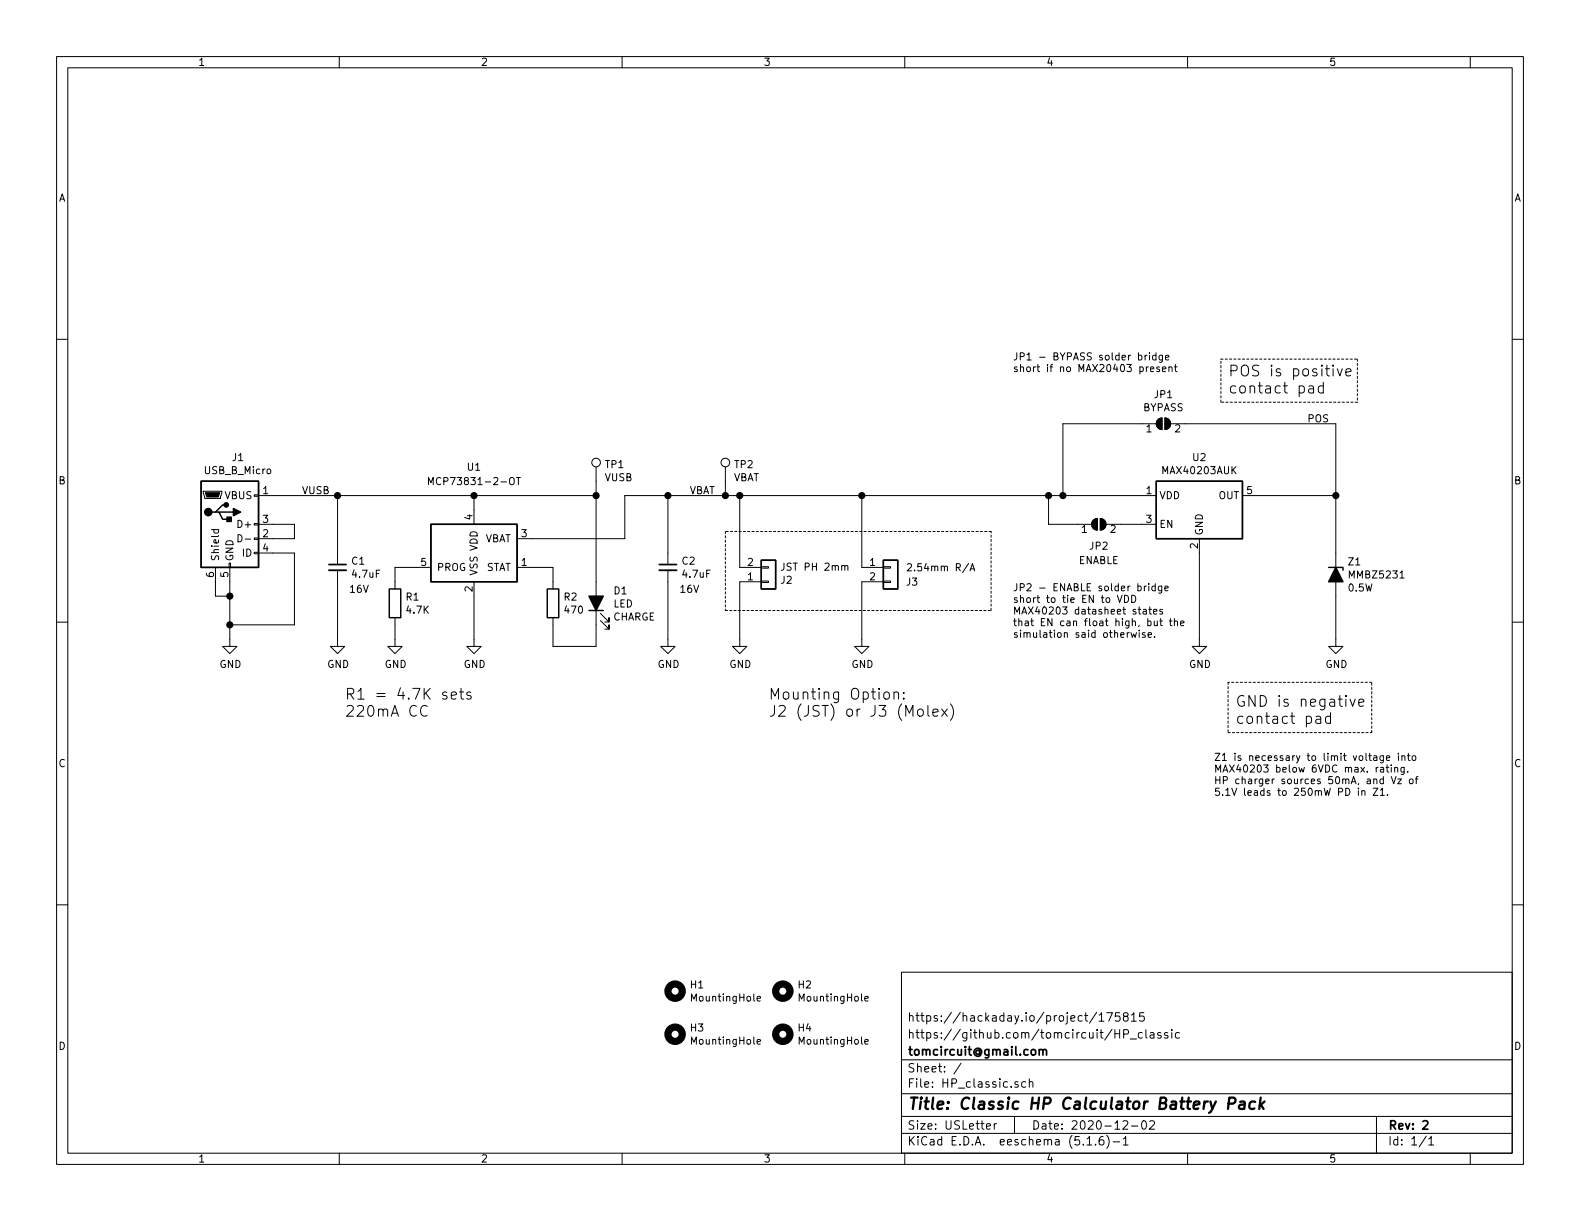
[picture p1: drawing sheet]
<svg xmlns="http://www.w3.org/2000/svg" width="279mm" height="216mm" viewBox="0 0 279 216" stroke-linecap="round" stroke-linejoin="round" font-family="sans-serif">
<g fill="none" stroke="#000" stroke-width=".18">
<path d="M10 10h259.4v195.9h-259.4zM12 12h255.4v191.9h-255.4zM60 10v2M110 10v2M160 10v2M210 10v2M260 10v2M10 60h2M267.4 60h2M202.5 62.8v.9M202.8 62.8l-.2 .1-.1 .1M203.1 64.9l-.4 .2"/>
<path d="M203.3 62.4v.1M203.3 62.8v.9M203.5 65.3l.5-.1v-.3h-.4l-.1 .1v.7h.5M204.4 62.9l-.4-.1-.2 .2 .1 .6h.5M204.4 62.4v1.3M204.5 74.9h-16.5v12.7M204.7 74.3l.4-.3 .4-.1v2a1.03 1.03 0 0 1-.9-.5 1.03 1.03 0 0 1 .1-1.1zM205 64.9h-.3l-.2 .1 .1 .2 .4 .2v.3h-.5M205.6 62.8l-.1 1.2-.2 .1-.3-.1M205.6 62.9l-.4-.1-.2 .2 .1 .6h.5M205.6 65.3l.6-.1-.1-.3h-.4l-.1 .1v.7h.5M206 73.9a1.02 1.02 0 0 1 1 1 1.02 1.02 0 0 1-1 1z"/>
<path d="M206.1 63.2l.6-.1v-.2l-.4-.1-.2 .2 .1 .6h.5M206.7 65l.2-.1h.3l.1 .8M206.7 64.9v.8M207 74.9h29.2v39.4h1.3l-1.3 1.3-1.3-1.3h1.3M207.7 64.9h.5M207.8 64.4v1.1l.4 .2M231.5 68.3l.1-.1 .6 .1 .1 1.2M232.3 68.7l-.7 .1a.39 .39 0 0 0-.2 .3 .39 .39 0 0 0 .2 .4l.7-.1M234 68.3l-.5-.1-.4 .4 .1 .7 .3 .2 .5-.1M234 67.6v1.9M236.5 65.2l.4 1.3 .5-1.3M238 65.8l.9-.1-.1-.4-.5-.1-.3 .3 .1 .9 .2 .1 .5-.1"/>
<path d="M35.9 86.9h3.3v.2l-.2 1h-2.8zM37.4 93.6h1.3M37.9 93.6l-.1 .4 .2 .3 .6-.1v-.6M40.5 99.6h.3v.7h-.3zM42.1 94.5a.64 .64 0 0 1 .7 .7 .64 .64 0 0 1-.7 .6zM43.4 95.3h.9M45 97.7h.7v.2h-.7zM45 95.1h.7v.3h-.7zM45 92.6h.7v.2h-.7zM45 87.5h.7v.3h-.7zM45.7 87.6h59.7M45.7 92.7h6.4v2.6h-6.4"/>
<path d="M45.7 97.8h6.4v12.7h-11.5M59.7 87.6v12.2M75.8 85.7v-1.3l.4 .9 .4-.9v1.3M83.8 87.6v5.1M91.3 84.4h.7M91.7 84.4v1.3M105.4 82.6v31.7h-7.6v-5.1M118.1 87.6v12.2M128.3 82.6v5M130.8 87.6v12.7h3.8M152.4 87.6v12.7h3.8M160.5 99.8l.4-.1 .2 .1 .1 .2-.1 .2-.7 .7h.8"/>
<path d="M185.4 87.6v5.1h7.6M193.4 91.9l.7-.2v2a1.02 1.02 0 0 1-1-.6 1.02 1.02 0 0 1 .3-1.2zM194.6 91.7a1.02 1.02 0 0 1 1 1 1.02 1.02 0 0 1-1 1zM195.6 92.7h8.9M204.5 87.6h-94v7.7h-19.1M212.1 95.3v19h1.3l-1.3 1.3-1.3-1.3h1.3M219.7 87.6h16.5M10 110h2M38.1 100.3v5.1h2.5M40.6 100.3v14h1.3l-1.3 1.3-1.2-1.3h1.2M59.7 100.8v13.5h1.3l-1.3 1.3-1.3-1.3h1.3M69.8 109.2v5.1h1.3l-1.3 1.3-1.2-1.3h1.2"/>
<path d="M76.2 100.3h-6.4v3.8M83.8 102.9v11.4h1.3l-1.3 1.3-1.3-1.3h1.3M91.4 100.3h6.4v3.8M106.2 109.7l1.5 1.6v-.8v.8h-.8M106.2 108.5l1.5 1.5v-.8v.8h-.8M118.1 100.8v13.5h1.3l-1.3 1.3-1.3-1.3h1.3M134.6 100.2h1.3v.3h-1.3zM134.6 102.7h1.3v.3h-1.3zM134.6 102.9h-3.8v11.4h1.3l-1.3 1.3-1.3-1.3h1.3M149.4 100.2l.2-.2 .3 .1v.7M156.2 102.7h1.3v.3h-1.3zM156.2 100.2h1.3v.3h-1.3z"/>
<path d="M156.2 102.9h-3.8v11.4h1.3l-1.3 1.3-1.3-1.3h1.3M171.5 100.9l.5-1.2 .4 1.2M171.7 100.6h.6M197.6 105.3l.4 1.2 .4-1.2M198.9 105.3a.64 .64 0 0 1 .7 .6 .64 .64 0 0 1-.7 .6zM200 111.9l.2 .8 .3-.6 .2 .6 .3-.8M200.1 105.3a.64 .64 0 0 1 .7 .6 .64 .64 0 0 1-.7 .6zM201.4 111.9v.8M202.2 107.8h.5v.8M202.4 103.6v.9M202.5 111.9h-.3l-.2 .1 .1 .2 .4 .1v.3h-.5M202.7 103.6l-.3 .3"/>
<path d="M202.7 108.1h-.4l-.2 .2 .2 .3 .4-.1M203 109.9l.3-.1 .3 .2-.1 .6h-.5M203 109.4v1.2M203 112.3l.6-.1v-.3h-.4l-.2 .1 .1 .6h.5M203.1 103.2v.1M203.1 103.6v.9M203.1 107.7h.5M203.3 107.3v1.1l.3 .2M204 108.2l.6-.1-.1-.3-.3-.1-.2 .2v.6h.5M204.1 109.8l.1 .8h.3l.1-.1M204.2 112.6v.1M204.3 103.7l-.4-.1-.2 .3 .1 .5h.5"/>
<path d="M204.3 103.2v1.3M204.6 109.8v.8M205.1 109.8h.5M205.3 109.4v1.1l.3 .1M205.4 103.6v1.2l-.2 .1-.3-.1M205.4 103.7l-.3-.1-.3 .3 .2 .5h.4M205.6 107.8l-.3-.1-.2 .2v.2l.5 .1v.3h-.5M206 104l.6-.1-.1-.2-.3-.1-.2 .2v.6h.5M206.8 109.8h.5M207 109.4v1.1l.3 .1M207.7 109.9l.1-.1 .4 .1v.7M207.7 109.4v1.2"/>
<path d="M208.8 110.2l.6-.1-.1-.2-.4-.1-.1 .2v.6h.5M247.6 102.2h.7M267.4 110h2M75.5 124.9a.77 .77 0 0 0-.9 0 .77 .77 0 0 0-.2 .9 .71 .71 0 0 0 .3 .7 .71 .71 0 0 0 .8 0M79.8 123l.9-.2-.1-.3-.5-.1-.3 .2 .1 .9 .2 .1 .5-.1M81.3 122.4h.7M81.5 121.7v1.6l.1 .2 .4 .1M83.3 122.5a.45 .45 0 0 0-.8 .1l.1 .3 .7 .2v.2v.2l-.2 .1-.6-.1M156.4 122.5a.52 .52 0 0 1 .9 .2v.6a.51 .51 0 0 1-.5 .3 .51 .51 0 0 1-.5-.3zM158.1 122.5a.47 .47 0 0 1 .8 .1v1M158.1 122.4v1.2M159.8 123.4v.2l-.1-.1 .1-.1v.2"/>
<path d="M159.8 122.5v.1l-.1-.1h.1v.1M162.4 125.6a.53 .53 0 0 1 .9 .1l-.1 .8a.53 .53 0 0 1-.9-.2zM164.1 124.7v1.7l.2 .2M165 126l.9-.2-.1-.3-.5-.1-.3 .3 .1 .8 .2 .1 .5-.1M166.5 125.4l1 1.2M167.5 125.4l-1 1.2M168.1 124.5a2.24 2.24 0 0 1 0 2.9M232.7 126.7l.2-.1 .6 .1 .1 1.2M233.6 127.1l-.7 .1a.39 .39 0 0 0-.2 .3 .39 .39 0 0 0 .2 .4l.7-.1M235.3 126.7l-.6-.1-.3 .4 .1 .7 .2 .2 .6-.1M235.3 126v1.9M238.7 123.6l.5 1.3 .4-1.3"/>
<path d="M240.2 139.8v.8M240.3 124.3l.9-.2-.1-.4-.6-.1-.2 .3 .1 .9 .1 .1 .6-.1M240.8 139.9l.2-.1 .3 .1 .1 .7M240.8 139.8v.8M242.8 139.4h.9l-.9 1.2h.9M242.9 133.7h.5l.1 .8M243.5 133.9l-.4 .1-.2 .2v.2h.6M244.1 139.7l.3-.3v1.2M244.1 135.7h.5l.1 .8M244.6 133.6v1.2l-.2 .1-.3-.1M244.6 133.7l-.3-.1-.3 .3 .1 .5h.5M244.6 137.8l-.3-.1-.3 .3 .1 .5h.5"/>
<path d="M244.6 137.3v1.3M244.7 136h-.4l-.2 .2v.3h.6M245.1 135.7h.5M245.2 134l.6-.1-.1-.2-.3-.1-.2 .2v.6h.5M245.3 135.3v1l.3 .2M246 135.3v.1M246 137.3l.5 1.3 .4-1.3M246 135.7v.8M246.6 135.8l.2-.1h.3l.1 .8M246.6 135.7v.8M247.2 137.7h.6l-.6 .9h.6M247.3 133.2v.1"/>
<path d="M247.3 133.6v.9M247.9 133.8l.2-.2 .3 .1v.8M247.9 133.6v.9M248.3 135.7v1.1l-.2 .2-.3-.1M248.3 135.7h-.3l-.3 .2 .1 .6h.5M248.9 133.6h.5M248.9 136.4v.1M249 133.2v1.1l.4 .2M249.3 137.9l.2-.2 .3 .2 .1 .5-.1 .1-.3 .1-.2-.1zM249.8 133.8l.2-.2 .3 .1 .1 .2-.1 .5-.3 .1-.2-.2zM250.3 137.7h.4M250.7 137.3l-.3 .2v1.1"/>
<path d="M10 160h2M244.1 140.6h.7M245.4 140.5v.1M267.4 160h2M133.9 176.6l.6-.1-.1-.3h-.3l-.2 .2 .1 .6h.4M152.9 176.6l.6-.1v-.3h-.4l-.2 .2 .1 .6h.5M159.4 171.9h108v32h-108zM193.9 179l-1.2 1.9M194.4 179.5l.4-.4v1.5M195.7 179.1h1l-.6 1.5M198 179.1h-.7l-.1 .7 .2-.1h.5l.2 .2-.1 .5-.2 .2-.6-.2M198.9 179.7l-.2-.1v-.4a.48 .48 0 0 1 .7 0v.5l-.7 .2v.4l.2 .3h.3l.3-.3-.1-.4-.2-.2"/>
<path d="M200.1 179.5l.4-.4v1.5M202.3 179.1h-.7l-.1 .7 .2-.1h.5l.2 .2-.1 .5-.2 .2-.6-.2M133.9 184.2l.6-.1-.1-.3h-.3l-.2 .2 .1 .6h.4M152.9 184.2l.6-.1v-.3h-.4l-.2 .2 .1 .6h.5M159.4 197.4h108M159.4 193.4h108M159.4 187.4h108M170 188l-1.3 1.9M174.4 199.2l.8-.2-.1-.2-.4-.1-.3 .2 .1 .7h.6M175.8 198.7v1M176.2 198.7l-.3 .1-.1 .2M179.4 197.4v3"/>
<path d="M180 191.3h-.3l-.2 .2v.2l.5 .1v.4h-.5M181.4 191.3h-.5l-.2 .2v.6l.2 .2 .5-.1M182 191.4l.2-.1h.4l.1 1M182 190.8v1.5M194.4 180.6h.8M197.2 182.8h.8M198 182.1v1.5M198.6 198.3l.2-.1h.4l.2 .4-.9 1.1h.9M198.7 182.9l.7-.1 .2-.2-.2-.5h-.7v1.5M199.8 183.7h1.2M200.1 199.1h1.1M200.1 180.6h.8"/>
<path d="M202 198.3l.4-.1a.94 .94 0 0 1 0 1.5 .82 .82 0 0 1-.4-1.4zM202 182.7l-.4-.1-.3 .3v.5l.3 .2 .4-.1M202.6 182.1v1.3l.2 .2M203.3 198.3l.2-.1h.4l.2 .1 .1 .3-1 1.1h1M203.4 182.7h.6l.1 .9M204.1 182.9l-.5 .1a.29 .29 0 0 0-.3 .3 .29 .29 0 0 0 .3 .3l.5-.1M205.3 182.7a.37 .37 0 0 0-.6 .1l.1 .2 .5 .1 .1 .2-.3 .3-.4-.1M206.5 182.7a.37 .37 0 0 0-.6 .1l.1 .2 .5 .1 .1 .2-.3 .3-.4-.1M207.2 182.1v.1M207.2 182.6v1M208.6 182.7l-.5-.1-.3 .3 .1 .5 .2 .2 .5-.1M243.4 197.4v6.5"/>
<path d="M60 203.9v2M110 203.9v2M159.4 200.4h108M160 203.9v2M192.2 201.4l.5-.4v1.5M192.2 202.5h.9M193.7 202.3v.2M195.1 201a.59 .59 0 0 0-.7 .6v.7l.2 .2 .5-.2 .1-.5-.1-.2-.5-.1-.2 .3M195.7 200.8a1.71 1.71 0 0 1 0 2.2M196.8 201.9h1.2M198.7 201.4l.4-.4v1.5M198.7 202.5h.8"/>
<path d="M210 203.9v2M252.2 200.9l-1.2 1.9M252.7 201.4l.4-.4v1.5M252.7 202.5h.8M260 203.9v2"/>
<circle cx="105.4" cy="81.8" r=".76"/>
<circle cx="128.3" cy="81.8" r=".76"/>
</g>
<path d="M58.2 99.8h3M116.6 99.8h3M183.8 185.7v-.1a.37 .37 0 0 1 .6 .2v.8M183.8 185.6v1M184.4 185.8l.2-.2h.4l.1 1M251.6 198.3l.3-.1h.3l.3 .4-.9 1.1h.9" fill="none" stroke="#000" stroke-width=".3"/>
<path d="M217.2 195.1h.8a.57 .57 0 0 0 .5-.4 .57 .57 0 0 0-.3-.6h-.8l-.3 2M219.3 194.8h.8l-.1 1.3M220.1 195.2l-.7 .1a.4 .4 0 0 0-.3 .4 .4 .4 0 0 0 .2 .4l.7-.1M222 194.8a.68 .68 0 0 0-1 .3l-.1 .6 .2 .3 .1 .1 .6-.1M222.9 194.1l-.2 2M223 195.3l.4 .8M223.6 194.8l-.8 .7" fill="none" stroke="#000" stroke-width=".41"/>
<g fill="none" stroke="#000" stroke-width="1.3">
<circle cx="119.4" cy="175.3" r="1.27"/>
<circle cx="138.4" cy="175.3" r="1.27"/>
<circle cx="119.4" cy="182.9" r="1.27"/>
<circle cx="138.4" cy="182.9" r="1.27"/>
</g>
<path d="M35.6 85.1h10.1v15.2h-10.1zM38.1 90.6h.6l.7 1.2h1.2M38.7 90.6h2.6M40 89.3h-.6l-1.3 1.3h-.6M76.2 92.7h15.2v10.2h-15.2zM134.6 99.1h2.6v5h-2.6zM156.2 99.1h2.5v5h-2.5zM204.5 85.1h15.2v10.2h-15.2zM68.8 104.1h2.1v5.1h-2.1zM96.8 104.1h2v5.1h-2zM104.1 108h2.6M234.9 100.3h2.6v.5" fill="none" stroke="#000" stroke-width=".25"/>
<g fill="#000" stroke="#000" stroke-width=".25">
<path d="M40.1 91.4h.8v.8h-.8zM41.3 89.9l1.2 .7-1.2 .6zM104.1 105.4h2.6l-1.3 2.6zM236.2 100.3l1.3 2.6h-2.6z"/>
<circle cx="36.8" cy="90.6" r=".63"/>
<circle cx="40" cy="89.3" r=".38"/>
<circle cx="59.7" cy="87.6" r=".51"/>
<circle cx="83.8" cy="87.6" r=".51"/>
<circle cx="105.4" cy="87.6" r=".51"/>
<circle cx="118.1" cy="87.6" r=".51"/>
<circle cx="128.3" cy="87.6" r=".51"/>
<circle cx="130.8" cy="87.6" r=".51"/>
<circle cx="152.4" cy="87.6" r=".51"/>
<circle cx="185.4" cy="87.6" r=".51"/>
<circle cx="188" cy="87.6" r=".51"/>
<circle cx="236.2" cy="87.6" r=".51"/>
<circle cx="40.6" cy="110.5" r=".51"/>
<circle cx="40.6" cy="105.4" r=".51"/>
</g>
<path d="M58.2 100.8h3M116.6 100.8h3" fill="none" stroke="#000" stroke-width=".33"/>
<path d="M204.7 74.3l.4-.3 .4-.1v2a1.03 1.03 0 0 1-.9-.5 1.03 1.03 0 0 1 .1-1.1zM206 73.9a1.02 1.02 0 0 1 1 1 1.02 1.02 0 0 1-1 1zM36.3 87.1h2.6l-.3 .8h-2zM193.4 91.9l.7-.2v2a1.02 1.02 0 0 1-1-.6 1.02 1.02 0 0 1 .3-1.2zM194.6 91.7a1.02 1.02 0 0 1 1 1 1.02 1.02 0 0 1-1 1z" fill="#000" stroke="#000" stroke-width=".18"/>
<path d="M215.9 71.1v-7.6M215.9 63.5h24.1M240 71.1h-24.1M240 63.5v7.6M128.3 94v14M175.3 94h-47M128.3 108h47M175.3 108v-14M217.2 129.5h25.4M217.2 120.7v8.8M242.6 120.7h-25.4M242.6 129.5v-8.8" fill="none" stroke="#000" stroke-width=".18" stroke-dasharray=".4 .4"/>
<text font-size="2.8" x="160.4" y="196.2">Title: Classic HP Calculator Battery Pack</text>
<g font-size="2.7">
<text x="217.2" y="66.6">POS is positive</text>
<text x="217.2" y="69.6">contact pad</text>
<text x="61" y="123.7">R1 = 4.7K sets</text>
<text x="135.9" y="123.7">Mounting Option:</text>
<text x="218.4" y="125">GND is negative</text>
<text x="61" y="126.7">220mA CC</text>
<text x="135.9" y="126.7">J2 (JST) or J3 (Molex)</text>
<text x="218.4" y="128">contact pad</text>
</g>
<g font-size="2.1">
<text x="160.4" y="183.6">https://github.com/tomcircuit/HP_classic</text>
<text x="160.4" y="180.6">https://hackaday.io/project/175815</text>
<text x="160.4" y="189.6">Sheet: /</text>
<text x="160.4" y="186.6">tomcircuit@gmail.com</text>
<text x="160.4" y="192.3">File: HP_classic.sch</text>
<text x="160.4" y="202.5">KiCad E.D.A. eeschema (5.1.6)-1</text>
<text x="160.4" y="199.7">Size: USLetter</text>
<text x="182.4" y="199.7">Date: 2020-12-02</text>
<text x="245.4" y="199.7">Rev: 2</text>
<text x="245.4" y="202.5">Id: 1/1</text>
</g>
<g font-size="1.8">
<text x="35" y="11.6">1</text>
<text x="85" y="11.6">2</text>
<text x="135" y="11.6">3</text>
<text x="185" y="11.6">4</text>
<text x="235" y="11.6">5</text>
<text x="10.4" y="35.6">A</text>
<text x="267.8" y="35.6">A</text>
<text x="179.1" y="63.7">JP1 - BYPASS solder bridge</text>
<text x="179.1" y="65.8">short if no MAX20403 present</text>
<text x="204.2" y="70.4">JP1</text>
<text x="202.1" y="72.7">BYPASS</text>
<text x="202.7" y="76.5">1</text>
<text x="207.8" y="76.5">2</text>
<text x="231.1" y="74.7">POS</text>
<text x="36.2" y="83.8">USB_B_Micro</text>
<text x="41.1" y="81.5">J1</text>
<text x="82.7" y="83.2">U1</text>
<text x="107.1" y="82.8">TP1</text>
<text x="129.9" y="82.8">TP2</text>
<text x="205.8" y="83.8">MAX40203AUK</text>
<text x="211" y="81.5">U2</text>
<text x="10.4" y="85.6">B</text>
<text x="39.8" y="88.3">VBUS</text>
<text x="46.5" y="87.4">1</text>
<text x="53.3" y="87.4">VUSB</text>
<text x="77.1" y="85.8">MCP73831-2-OT</text>
<text x="107" y="85.1">VUSB</text>
<text x="121.9" y="87.4">VBAT</text>
<text x="129.6" y="85.1">VBAT</text>
<text x="202.7" y="87.4">1</text>
<text x="205" y="88.3">VDD</text>
<text x="215.5" y="88.3">OUT</text>
<text x="220.5" y="87.4">5</text>
<text x="267.8" y="85.6">B</text>
<text x="42.4" y="93.3">D+</text>
<text x="46.5" y="95">2</text>
<text x="46.5" y="92.5">3</text>
<text x="83.6" y="91.9" transform="rotate(-90 83.6 91.9)">4</text>
<text x="85.6" y="95.9">VBAT</text>
<text x="92.2" y="95">3</text>
<text x="191.3" y="94.2">1</text>
<text x="196.4" y="94.2">2</text>
<text x="202.7" y="92.5">3</text>
<text x="205" y="93.3">EN</text>
<text x="212.7" y="94.7" transform="rotate(-90 212.7 94.7)">GND</text>
<text x="38.7" y="99.3" transform="rotate(-90 38.7 99.3)">Shield</text>
<text x="41.3" y="99.3" transform="rotate(-90 41.3 99.3)">GND</text>
<text x="42.9" y="98.4">ID</text>
<text x="46.5" y="97.5">4</text>
<text x="62.2" y="99.8">C1</text>
<text x="74.4" y="100.1">5</text>
<text x="77.2" y="101">PROG</text>
<text x="84.5" y="101.9" transform="rotate(-90 84.5 101.9)">VSS VDD</text>
<text x="85.8" y="101">STAT</text>
<text x="92.2" y="100.1">1</text>
<text x="120.6" y="99.8">C2</text>
<text x="132.2" y="100.1">2</text>
<text x="138.7" y="100.9">JST PH 2mm</text>
<text x="153.8" y="100.1">1</text>
<text x="161.3" y="101">2.54mm R/A</text>
<text x="190.7" y="99.7">ENABLE</text>
<text x="192.7" y="97.2">JP2</text>
<text x="211.8" y="97" transform="rotate(-90 211.8 97)">2</text>
<text x="238.5" y="100">Z1</text>
<text x="37.8" y="102.1" transform="rotate(-90 37.8 102.1)">6</text>
<text x="40.4" y="102.1" transform="rotate(-90 40.4 102.1)">5</text>
<text x="61.9" y="104.8">16V</text>
<text x="62.4" y="102.2">4.7uF</text>
<text x="71.8" y="106.2">R1</text>
<text x="83.6" y="104.6" transform="rotate(-90 83.6 104.6)">2</text>
<text x="99.8" y="106.2">R2</text>
<text x="108.5" y="107.4">LED</text>
<text x="108.6" y="105.1">D1</text>
<text x="120.3" y="104.8">16V</text>
<text x="120.8" y="102.2">4.7uF</text>
<text x="132.2" y="102.6">1</text>
<text x="138.1" y="103.2">J2</text>
<text x="153.8" y="102.6">2</text>
<text x="160.3" y="103.6">J3</text>
<text x="179.1" y="104.5">JP2 - ENABLE solder bridge</text>
<text x="179.1" y="106.6">short to tie EN to VDD</text>
<text x="238.5" y="104.6">0.5W</text>
<text x="238.8" y="102.3">MMBZ5231</text>
<text x="72" y="108.5">4.7K</text>
<text x="100" y="108.5">470</text>
<text x="108.3" y="109.7">CHARGE</text>
<text x="179.1" y="108.7">MAX40203 datasheet states</text>
<text x="179.1" y="110.7">that EN can float high, but the</text>
<text x="179.1" y="112.8">simulation said otherwise.</text>
<text x="38.8" y="118.1">GND</text>
<text x="57.9" y="118.1">GND</text>
<text x="68" y="118.1">GND</text>
<text x="82" y="118.1">GND</text>
<text x="116.3" y="118.1">GND</text>
<text x="129" y="118.1">GND</text>
<text x="150.6" y="118.1">GND</text>
<text x="210.3" y="118.1">GND</text>
<text x="234.4" y="118.1">GND</text>
<text x="10.4" y="135.6">C</text>
<text x="214.6" y="134.5">Z1 is necessary to limit voltage into</text>
<text x="214.6" y="136.6">MAX40203 below 6VDC max. rating.</text>
<text x="267.8" y="135.6">C</text>
<text x="214.6" y="138.7">HP charger sources 50mA, and Vz of</text>
<text x="214.6" y="140.7">5.1V leads to 250mW PD in Z1.</text>
<text x="122.1" y="174.8">H1</text>
<text x="122.5" y="177.1">MountingHole</text>
<text x="141.2" y="174.8">H2</text>
<text x="141.5" y="177.1">MountingHole</text>
<text x="10.4" y="185.6">D</text>
<text x="122.1" y="182.4">H3</text>
<text x="122.5" y="184.7">MountingHole</text>
<text x="141.2" y="182.4">H4</text>
<text x="141.5" y="184.7">MountingHole</text>
<text x="267.8" y="185.6">D</text>
<text x="35" y="205.5">1</text>
<text x="85" y="205.5">2</text>
<text x="135" y="205.5">3</text>
<text x="185" y="205.5">4</text>
<text x="235" y="205.5">5</text>
</g>
</svg>
